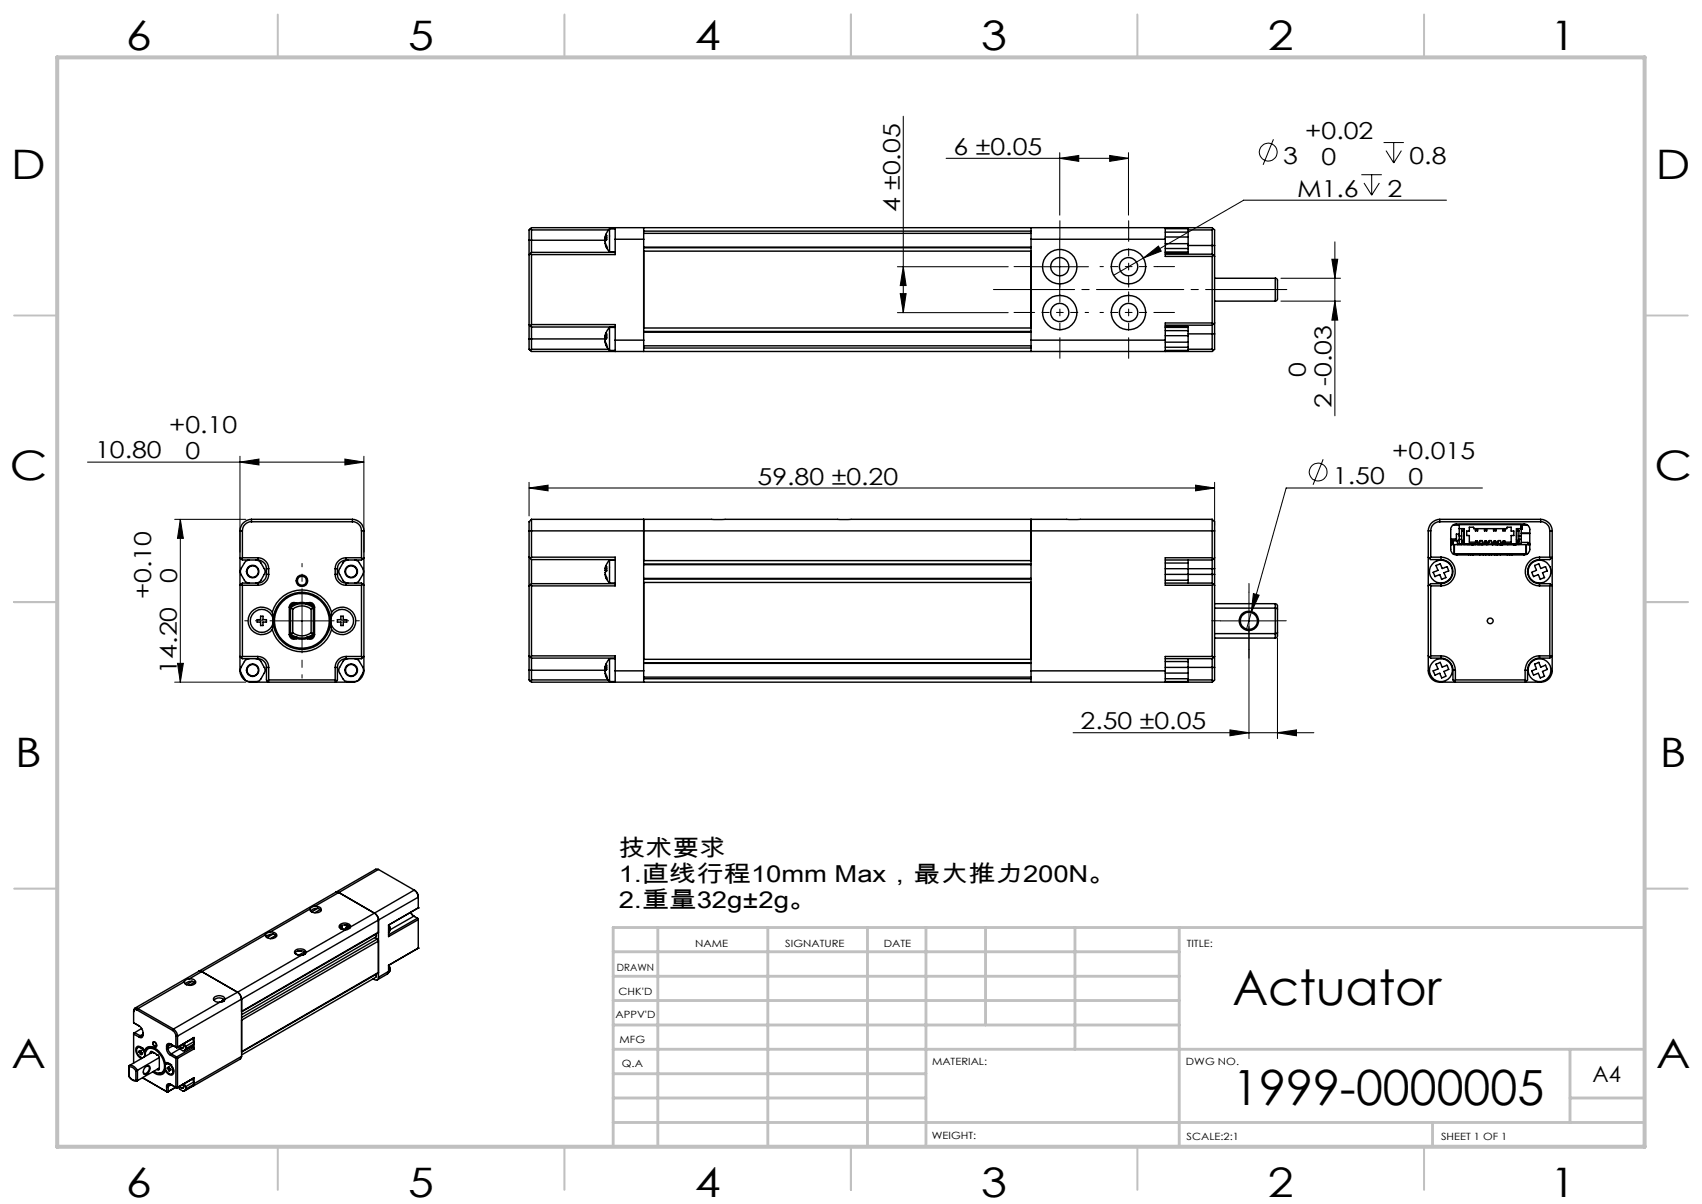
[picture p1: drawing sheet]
<svg xmlns="http://www.w3.org/2000/svg" width="297mm" height="210mm" viewBox="0 0 297 210" stroke-linecap="round" stroke-linejoin="round" font-family="sans-serif">
<g fill="none" stroke="#000" stroke-width=".18">
<path d="M157.6 20.3v34.2M165.1 27.6h31.8M184.9 27.6l3.3-.5v1zM184.9 26.6v10.9M193.6 27.1l3.3 .5-3.3 .5zM196.9 26.6v10.9M222.2 24.3l-1.8 4.4M237.6 30.5h3.5M238 31.9l1.4 2.1M239.4 30.5v3.5M240.7 31.9l-1.3 2.1M241.4 24.9h3.6"/>
<path d="M241.9 26.3l1.3 2.1M243.2 24.9v3.5M244.5 26.3l-1.3 2.1M252.4 34.9h-35.4l-17.5 10.1M156.6 46.5h19.3M156.6 54.5h19.3M157.1 51.2h1l-.5 3.3zM157.6 46.5l.5 3.3h-1zM179.9 46.5h10M184.9 41.5v10M199.5 45l2.6-2.1 .5 .9zM199.5 45l-5.2 3"/>
<path d="M223.5 52.5h10.4M223.5 48.5h10.4M232.4 45.2h1l-.5 3.3zM232.9 42.2v30.3M232.9 52.5l.5 3.3h-1zM41.9 79.6v16.7M63.5 79.6v16.7M15.3 80.6h48.2M30.5 90.6h12.4M31.5 90.6l.5 3.3h-1zM31.5 90.6v28.4M41.9 80.6l3.3-.5v1z"/>
<path d="M60.2 80.1l3.3 .5-3.3 .5zM92.3 85.1l3.3-.5v1zM92.3 85.1h119.6M92.3 84.1v5.9M208.6 84.6l3.3 .5-3.3 .5zM211.9 84.1v7.5M230.9 80.1l-1.8 4.5M258.7 85.1h-34.3l-6.9 24.6M30.5 119h12.4M31 115.7h1l-.5 3.3zM47.7 108.3h10M52.7 103.3v10"/>
<path d="M212.9 108.3h10M217.9 103.3v25.5M218.7 103.5l1 .3-1.4 3zM222.9 111.3v17.5M187.3 127.8h42M214.6 127.3l3.3 .5-3.3 .5zM222.9 127.8l3.3-.5v1z"/>
<circle cx="221.3" cy="26.5" r="1.56"/>
<circle cx="230" cy="82.3" r="1.56"/>
</g>
<path d="M180 46.5h-3M180 54.5h-3M185 41.5v-3M185 59.5v3M197 41.5v-3M197 59.5v3M202 46.5h3M202 54.5h3M213 108.3h-1.5M218 103.3v-1.5M218 113.3v1.5M223 108.3h1.5" fill="none" stroke="#000" stroke-width=".18" stroke-dasharray="15.2 1.3 1.3 1.3"/>
<path d="M224.6 50.5h-51.2" fill="none" stroke="#000" stroke-width=".18" stroke-dasharray="15.2 1.3 1.3 1.3" stroke-dashoffset="1.1"/>
<g fill="none" stroke="#000" stroke-width=".18" stroke-dasharray="15.2 1.3 1.3 1.3" stroke-dashoffset="14.6">
<path d="M185 54.5v5M185 54.5h-5M185 54.5v-5M185 54.5h5M197 46.5v5M197 46.5h-5M197 46.5v-5M197 46.5h5M197 54.5v5M197 54.5h-5M197 54.5v-5M197 54.5h5"/>
<path d="M47.7 108.3h-5M52.7 103.3v-5M52.7 113.3v5M57.7 108.3h5"/>
</g>
<g fill="none" stroke="#c0c0c0" stroke-width=".35">
<path d="M48.5 2.5v7.5M98.5 2.5v7.5M148.5 2.5v7.5M198.5 2.5v7.5M248.5 2.5v7.5M2.5 55h7.5M287 55h7.5M2.5 105h7.5M287 105h7.5M2.5 155h7.5M287 155h7.5M48.5 200v7.5"/>
<path d="M98.5 200v7.5M148.5 200v7.5M198.5 200v7.5M248.5 200v7.5"/>
</g>
<g fill="none" stroke="#c0c0c0" stroke-width=".5">
<path d="M107 178.8h98.8M107 174.5h98.8M107 170.3h98.8M107 166h98.8M114.8 161.8v38.2M134 161.8v38.2M151.4 161.8v38.2M161.6 161.8v38.2M172 161.8v17M187.6 161.8v21.2M205.8 161.8v38.2M287 161.8h-180v38.2"/>
<path d="M107 195.8h180M107 191.5h54.6M107 187.3h54.6M107 183h180M250 195.8v4.2M274 191.5h13M274 183v12.8"/>
</g>
<path d="M10 10h277v190h-277z" fill="none" stroke="#c0c0c0" stroke-width=".7"/>
<g fill="#000">
<path d="M193.6 27.1l3.3 .5-3.3 .5zM184.9 27.6l3.3-.5v1z"/>
<path d="M157.6 46.5l.5 3.3h-1zM157.1 51.2h1l-.5 3.3z"/>
<path d="M232.9 52.5l.5 3.3h-1zM232.4 45.2h1l-.5 3.3z"/>
<path d="M208.6 84.6l3.3 .5-3.3 .5zM92.3 85.1l3.3-.5v1z"/>
<path d="M31 115.7h1l-.5 3.3zM31.5 90.6l.5 3.3h-1z"/>
<path d="M218.7 103.5l-.4 3.3 1.4-3zM199.5 45l3.1-1.2-.5-.9z"/>
<path d="M222.9 127.8l3.3-.5v1zM214.6 127.3l3.3 .5-3.3 .5zM60.2 80.1l3.3 .5-3.3 .5zM41.9 80.6l3.3-.5v1z"/>
</g>
<g fill="none" stroke="#000" stroke-width=".25">
<path d="M92.5 39.9l-.2 .2v1.8M92.5 39.9l.2-.2h118.8l.2 .2M92.5 39.9l.2 .2M106.4 39.9l-.5 .7-.3 .8M106.4 39.9v4M106.4 39.9h1M107.4 39.7v2M112.3 39.7v2M179.9 39.7v2M203.3 39.7h4v.2M203.3 39.7v2M203.3 39.9h4"/>
<path d="M207.3 39.9v.6M211.7 39.9l.2 .2v2.7M211.7 39.9l-.2 .2M92.3 56.6v2.5M92.3 41.9v2.5M92.3 44.4v12.2M92.3 59.1v1.8l.2 .2M92.3 56.6l.4 .4M92.5 44.2l.2 .2M92.5 44.2l-.2 .2M92.7 57v3.9M92.7 40.1v3.9"/>
<path d="M92.7 56.6h14.7v2.7M92.7 44.4v12.2M92.7 56.6l-.2 .2M92.7 57h14.7M92.7 44h14.7M92.7 44l-.2 .2M92.7 40.1h13.5M105.6 58.6l.3-.4a.9 .9 0 0 1-.3 1.1l.3 1.2-.3-.6 .1-.3M105.6 58.9l.1 .2h-13.4M105.6 41.4l.3-.3a.9 .9 0 0 1-.3 1l.3 1.2-.2-.9M105.6 41.7l.1 .2h-13.4M105.6 58.6h.3"/>
<path d="M105.6 58.9h.3M105.6 41.4h.3M105.6 41.7h.3M105.7 58.6l-.1 .3M105.7 41.4l-.1 .3M105.7 43l.7 .9M106.4 57.1l-.7 1-.1 .5M106.4 57.1v4M106.4 57.1h1M106.4 43.9h1M107.4 59.3v2M107.4 41.7v2.7h-14.7"/>
<path d="M107.4 41.7h4.9M107.4 59.3h4.9M112.3 59.3v2M112.3 41.7v17.6M112.3 57.9h67.6M112.3 43.1h67.6M112.3 40.7h67.6M112.3 57.8h67.6M112.3 57.2h67.6M112.3 43.8h67.6M112.3 43.2h67.6M112.3 40.3h67.6"/>
<path d="M179.9 59.3v2M179.9 41.7v17.6M179.9 41.7h23.4M179.9 59.3h23.4M203.3 57h4v.1M203.3 59.3v2M203.3 41.7v3h8.2M203.3 57.1h4M203.3 43.9h4M203.3 42.5h4M203.3 43.3h4M203.3 41.3h4"/>
<path d="M203.3 40.5h4M203.3 59.7h4M203.3 58.6h4M203.3 57.7h4M203.3 56.7h8.2M203.3 44.3h8.2M207.3 42.5v.8M207.3 40.5v.8M207.3 43.9v.2h-4M207.3 59.7v.9M207.3 57.7v.9M207.3 41.3v1.2"/>
<path d="M207.3 43.3v.6M207.3 57.1v.6M207.3 58.6v1.1M207.3 40.1h4.2M207.3 58.2h4.6M207.3 42.8h4.6M211.5 56.7v4.2M211.5 40.1v4.2M211.5 56.3h-8.2v3M211.5 44.7v11.6M211.5 56.3l.2 .2M211.5 44.3l.2 .2"/>
<path d="M211.7 44.5l.2 .2M211.7 44.5l-.2 .2M211.7 56.5l-.2 .2M211.9 56.3v1.9M211.9 42.8v1.9M211.9 44.7v11.6M211.9 58.2v2.7l-.2 .2M211.9 56.3l-.2 .2M211.9 48.5h10.6M211.9 52.5h10.6M222.5 48.5v4M222.5 48.5l.4 .3v3.4l-.1 .2-.3 .1"/>
<path d="M92.5 61.1l.2 .2h118.8l.2-.2M92.7 60.9l-.2 .2M92.7 60.9h13.5M105.7 60.2l.7 .9M106.4 61.1h1M112.3 60.3h67.6M112.3 60.7h67.6M203.3 61.1h4M203.3 60.6h4M207.3 61.1v.2h-4M207.3 60.6v.5M207.3 60.9h4.2"/>
<path d="M211.5 60.9l.2 .2M41.9 92.6v24.4a1.99 1.99 0 0 0 2 2h17.6a1.99 1.99 0 0 0 2-2v-24.4M41.9 92.6h.4M41.9 97.3l.2 .2M42.1 97.5l.2 .2h2.7M42.3 97.3h2.7M42.3 92.6v4.7M42.3 97.3l-.2 .2M43.5 97.7a.95 .95 0 0 0-.8 .5l-.6 1-.2 .6 .9 1.6 .7 .3M43.9 91a1.57 1.57 0 0 0-1.6 1.6M43.9 90.6a2.05 2.05 0 0 0-2 2M43.9 90.6h17.6"/>
<path d="M43.9 91h17.6M43.9 90.6v.4M44.7 97.7a1.06 1.06 0 0 1 .8 .5l.6 1a.93 .93 0 0 1 0 1l-.6 1.1-.5 .3-.3 .1M45 97.3a1.93 1.93 0 0 1 1.9 1.9M45 97.7a1.57 1.57 0 0 1 1.5 1.5M45 97.3v.4M46.5 99.2h.4M46.5 99.2v1M46.9 99.2v1M58.5 99.2h.4M58.5 99.2v1M58.9 99.2v1"/>
<path d="M60.4 97.7a1.57 1.57 0 0 0-1.5 1.5M60.4 97.3a1.93 1.93 0 0 0-1.9 1.9M60.4 97.3h2.7M60.4 97.3v.4M60.7 97.7a1.06 1.06 0 0 0-.9 .5l-.5 1a.93 .93 0 0 0 0 1l.6 1.1 .4 .3 .4 .1M61.5 91a1.57 1.57 0 0 1 1.6 1.6M61.5 90.6a2.05 2.05 0 0 1 2 2M61.5 90.6v.4M61.9 97.7a.95 .95 0 0 1 .8 .5l.6 1 .1 .6-.8 1.6-.7 .3M63.1 92.6h.4M63.1 97.3l.2 .2M63.1 92.6v4.7"/>
<path d="M63.3 97.5l-.2 .2h-2.7M63.5 97.3l-.2 .2M92.3 97.2v5M92.3 92.6h119.6M92.3 97.2l.4 .4M92.3 92.6v4.6M92.7 90.6v6.6M92.7 90.6l-.4 .4v1.6M92.7 97.6v4.2M92.7 90.6h118.8M92.7 97.2h14.7v5h-14.7M92.7 97.2l-.2 .2"/>
<path d="M92.7 97.6h14.7M105.6 99.2l.3-.4v.4a.39 .39 0 0 1-.2 .6l-.1 .1 .3 1.2-.2-.9M105.6 99.5l.1 .2M105.6 99.2h.3M105.6 99.5h.3M105.7 99.2l-.1 .3M106.4 97.7l-.5 .7-.3 .8M106.4 97.7v4M106.4 97.7h1M112.3 90.6v26.4M112.3 98.5h67.6M112.3 98.4h67.6"/>
<path d="M112.3 97.8h67.6M179.9 90.6v26.4M203.3 97.7h8.2M203.3 99.2h8.6M203.3 98.2h4M207.3 98.2v3M207.3 97.7v.5M211.5 90.6v6.7M211.5 90.6l.4 .4v1.6M211.5 97.7v4M211.5 97.3h-8.2v4.8h8.2M211.5 97.3l.2 .2"/>
<path d="M211.7 97.5l-.2 .2M211.9 97.3v1.9M211.9 92.6v4.7M211.9 99.2v1M211.9 97.3l-.2 .2M249.2 92.6v24.4a1.99 1.99 0 0 0 2 2h17.7a1.99 1.99 0 0 0 2-2v-24.4M249.2 92.6h.5M249.2 97.2l.5 .4h1.8M249.7 97.2h1.8M249.7 92.6v4.6M249.7 97.2l-.3 .2M250.6 98.6l.3-.1a.35 .35 0 0 1 .4-.1 .35 .35 0 0 1 .2 .3 .32 .32 0 0 0 .2 .5 .32 .32 0 0 0 .4-.2 .39 .39 0 0 1 .5-.1 .39 .39 0 0 1 .1 .5l.1 .2-.8 .3 .1 .3a.35 .35 0 0 1 .2 .4 .35 .35 0 0 1-.3 .3l-.4 .2-.4-.9-.5 .2a.29 .29 0 0 1-.4 0 .29 .29 0 0 1-.1-.3l-.1-.3 .8-.3z"/>
<path d="M251.2 91a1.57 1.57 0 0 0-1.5 1.6M251.2 90.6a2.05 2.05 0 0 0-2 2M251.2 90.6h17.7M251.2 90.6v.4M251.2 91h17.7M251.5 97.2a2.5 2.5 0 0 1 2.4 2.5 2.5 2.5 0 0 1-2.4 2.5M251.5 97.6a2.1 2.1 0 0 1 2 2.1 2.1 2.1 0 0 1-2 2.1M251.5 97.2v.4M253.1 94h1M253.2 95h13.7M253.2 94.8h.1M253.3 94.8h.1"/>
<path d="M253.3 94.7h.1M253.3 94.6h.1M253.3 94.5h.1M253.3 94.3h.1M253.3 94.3h1M253.3 94.3v.7M253.4 91.7l.6-.3h12a.96 .96 0 0 1 .9 1v3.4a.96 .96 0 0 1-.9 1h-11.9a.96 .96 0 0 1-.9-1v-3.6zM253.5 96.6h13.1M253.5 91.6h1.1M253.8 95h.1M253.8 95v1.6M254.2 96.6v.2"/>
<path d="M254.3 94.3h.1M254.3 95h.8M254.3 94.3v.7M254.6 93.2h-.5v1.1M254.6 91.5h10.9v3.4h-10.9zM254.6 92.2h.9v2.7M254.6 94.1h.5M254.6 93.5h.5M255.1 94.3v.1M255.1 92.6v-.1h.3v.1M255.1 94.4v.1M255.1 94.5v.5"/>
<path d="M255.1 92.6h.3M255.1 94.3h.3M255.1 94.4h.3M255.1 92.6v1.7M255.1 94.5h.3M255.4 94.3v.1M255.4 94.4v.1M255.4 94.5v.5M255.4 92.6v1.7M255.4 94.1h.1M255.4 93.5h.1M256.2 95h.1"/>
<path d="M256.3 96.6v.2M256.4 95h.1M256.4 92h.7l.1 .2h5.7l.1-.2h.7v.6h.5v.8h-.5v1.2h-1.9v-.3h-.4v.3h-1.2v-.3h-.3v.3h-1.2v-.3h-.5v.3h-1.8v-1.2h-.5v-.8h.5zM256.5 94.9l-1.1 .1M256.6 94.9v.1M256.6 96.6v.2M256.6 95h.9M256.9 95h.1M257 96.6h1.2M257 96.6v.2M257.1 94.9v.1M257.2 95h.1"/>
<path d="M257.5 92.2v.4h.3v-.4M257.5 94.9v.1M257.5 94.6v-.2h.3v.2M257.6 92.3h.1v.2h-.1zM257.6 96.6h.1M257.8 94.9v.1M257.8 95h1M257.9 96.6h.1M258 95h.1M258.2 95h.1M258.2 96.6v.2M258.3 94.9v.1"/>
<path d="M258.4 95h.1M258.7 95h.1M258.8 94.9v.1M258.8 96.6v.2M258.8 96.6h.5M259 92.2v.4h.4v-.4M259.1 94.9v.1M259.1 94.6v-.2h.3v.2M259.2 92.3h.2v.2h-.2zM259.3 96.6v.2M259.4 94.9v.1M259.4 95h.2"/>
<path d="M259.6 94.9v.1M259.9 96.6v.2M259.9 96.6h.3M260.2 96.6v.2M260.4 95h.1M260.4 94.9v.1M260.4 95h.3M260.6 92.2v.4h.5v-.4M260.7 94.9v.1M260.7 94.6v-.2h.3v.2M260.7 92.3h.2v.2h-.2zM260.8 96.6v.2"/>
<path d="M260.8 96.6h.4M261 94.9v.1M261 95h1.3M261.2 96.6v.2M261.3 95h.1M261.6 95h.1M261.8 96.6h1.2v.2M261.8 96.6v.2M261.9 95h.1M261.9 94.9v.1M262.2 96.6h.1M262.3 92.2v.4h.3v-.4"/>
<path d="M262.3 94.9v.1M262.3 94.6v-.2h.3v.2M262.4 92.3h.1v.2h-.1zM262.5 96.6h.1M262.6 94.9v.1M263 94.9v.1M263 95h1M263.1 96.6v.2M263.1 95h.1M263.5 96.6v.2M263.8 96.6v.2M263.9 94.9l.1 .1"/>
<path d="M264 95h.1M264.1 94.9v.1M264.1 95h.6M264.2 95h.1M264.4 95h.1M264.6 94.1h.1M264.6 93.5h.1M264.7 92.6v-.1h.3v.1M264.7 94.3v.1M264.7 94.4v.1M264.7 94.5v.5M264.7 92.6h.3"/>
<path d="M264.7 94.3h.3M264.7 94.4h.3M264.7 92.6v1.7M264.7 94.5h.3M265 94.3v.1M265 94.4v.1M265 94.5v.5M265 92.6v1.7M265 94.1h.5M265 93.5h.5M265.5 92.1h.1M265.5 92.1v.1"/>
<path d="M265.5 92.2h.1M265.5 91.9h.1M265.5 91.9v.2M265.5 92.3h.1M265.5 92.2v.1M265.5 91.8h.1M265.5 91.8v.1M265.5 91.6h1.1M265.5 93h1.4M265.5 94.6h1.1v.4M265.5 92.2h-.9v2.7M265.5 93.1h1.4"/>
<path d="M265.9 96.6v.2M266.3 95h.1M266.3 95v1.6M266.6 95h.3M266.6 94.8h.3M266.9 95h-.1M266.9 95h.1M267.8 98.6l.2-.1a.35 .35 0 0 1 .4-.1 .35 .35 0 0 1 .3 .3v.1a.33 .33 0 0 0 .3 .3 .33 .33 0 0 0 .4-.2 .31 .31 0 0 1 .4 0 .31 .31 0 0 1 .1 .4l.1 .3-.8 .3 .2 .5a.31 .31 0 0 1 0 .4 .31 .31 0 0 1-.3 .1l-.3 .2-.4-.9-.5 .2a.31 .31 0 0 1-.4 .1 .31 .31 0 0 1-.1-.4 .34 .34 0 0 1 0-.4 .34 .34 0 0 1 .4-.1 .36 .36 0 0 0 .3-.3 .36 .36 0 0 0-.2-.4zM268.6 97.2a2.5 2.5 0 0 0-2.4 2.5 2.5 2.5 0 0 0 2.4 2.5M268.6 97.6a2.1 2.1 0 0 0-2 2.1 2.1 2.1 0 0 0 2 2.1M268.6 97.2h1.8M268.6 97.2v.4"/>
<path d="M268.9 90.6a2.05 2.05 0 0 1 2 2M268.9 91a1.57 1.57 0 0 1 1.5 1.6M268.9 90.6v.4M270.4 92.6h.5M270.4 97.2l.3 .2M270.4 92.6v4.6M270.9 97.2l-.5 .4h-1.8M41.9 114.5l.2 .2M42.1 114.7l.2 .2h2.7M42.1 101.9l.2 .2M42.1 101.9l-.2 .2M42.3 102.1h2.7"/>
<path d="M42.3 114.5h2.7M42.3 102.1v12.4M42.3 114.5l-.2 .2M43.5 114.9l-.7 .3-.9 1.6 .2 .6 .6 1a.84 .84 0 0 0 .8 .5h1.2a.93 .93 0 0 0 .8-.5l.6-1a.93 .93 0 0 0 0-1l-.6-1.1-.5-.3-.3-.1M45 114.5a1.87 1.87 0 0 1 1.9 1.9M45 114.9a1.51 1.51 0 0 1 1.5 1.5M45 101.7h-2.7l-.2 .2M45 101.7v.4M45 114.5v.4M45.5 107.5h.4v.6h.6v.4h-.6v.6h-.4v-.6h-.6v-.4h.6zM46.5 100.2a1.57 1.57 0 0 1-1.5 1.5M46.5 116.4h.4"/>
<path d="M46.5 100.2h.4M46.5 116.4v2.2l.2 .2M46.7 118.8l.2 .2M46.9 100.2a1.93 1.93 0 0 1-1.9 1.9M46.9 118.6h11.6M46.9 116.4v2.2M46.9 118.6l-.2 .2M47.5 106.7a5.4 5.4 0 0 1 5.2-3.8 5.4 5.4 0 0 1 5.2 3.8M47.5 106.7l.2 1.6M47.5 109.8a5.4 5.4 0 0 0 5.2 3.9 5.4 5.4 0 0 0 5.2-3.9M47.5 106.7a2.4 2.4 0 0 0-3.5-.1 2.4 2.4 0 0 0 0 3.4 2.4 2.4 0 0 0 3.5-.2M47.7 108.3a5 5 0 0 1 5-5 5 5 0 0 1 5 5"/>
<path d="M47.7 108.3l-.2 1.5M47.7 108.3a5 5 0 0 0 5 5 5 5 0 0 0 5-5M50.5 110.7a.79 .79 0 0 0 1.2 .7M50.5 105.9h.2M50.5 110.7h.2M50.5 105.9v4.8M50.7 110.7a.58 .58 0 0 0 .9 .5M50.7 110.8l.8 .5M50.7 105.9v4.8M50.7 110.9l.7 .4M51.1 106.2l-.4-.1a2.95 2.95 0 0 1 4 0l-.4 .1M51.1 110.3l-.4 .2a2.95 2.95 0 0 0 4 0l-.4-.2"/>
<path d="M51.1 106.2a2.56 2.56 0 0 1 3.2 0M51.1 110.3a2.56 2.56 0 0 0 3.2 0M51.1 106.2v4.1M51.4 105.3l-.7 .4M51.5 105.3l-.8 .5M51.6 105.4a.58 .58 0 0 0-.9 .5M51.6 111.2h.3l-.1 .2M51.6 111.2l.1 .2M51.7 105.2h.1M51.7 105.2a.79 .79 0 0 0-1.2 .7M51.7 105.2l-.1 .2M51.8 105.2a2.72 2.72 0 0 1 1.8 0"/>
<path d="M51.8 105.2l.1 .2h-.3M51.8 111.4h-.1M51.8 111.4a2.72 2.72 0 0 0 1.8 0M53.6 105.2l-.1 .2h.3M53.6 111.4h.1M53.7 105.2h-.1M53.7 105.2a.79 .79 0 0 1 1.2 .7M53.7 105.2l.1 .2M53.8 105.4a.58 .58 0 0 1 .9 .5M53.8 111.2h-.3l.1 .2M53.8 111.2l-.1 .2M53.9 105.3l.8 .5"/>
<path d="M54 105.3l.6 .4M54.3 106.2v4.1M54.6 110.9l-.6 .4M54.7 110.7a.58 .58 0 0 1-.9 .5M54.7 110.8l-.8 .5M54.7 105.9h.2M54.7 110.7h.2M54.7 105.9v4.8M54.9 110.7a.79 .79 0 0 1-1.2 .7M54.9 105.9v4.8M57.7 108.3l.2 1.5M57.9 106.7l-.2 1.6"/>
<path d="M57.9 106.7a2.4 2.4 0 0 1 3.4-.1 2.4 2.4 0 0 1 0 3.4 2.4 2.4 0 0 1-3.4-.2M58.5 100.2a1.93 1.93 0 0 0 1.9 1.9M58.5 116.4h.4M58.5 100.2h.4M58.5 116.4v2.2M58.5 118.6l.2 .2M58.7 118.8l-.2 .2M58.9 100.2a1.57 1.57 0 0 0 1.5 1.5M58.9 116.4v2.2l-.2 .2M59.5 107.5h.4v.6h.6v.4h-.6v.6h-.4v-.6h-.6v-.4h.6zM60.4 114.5a1.87 1.87 0 0 0-1.9 1.9M60.4 114.9a1.51 1.51 0 0 0-1.5 1.5"/>
<path d="M60.4 101.7h2.7l.2 .2M60.4 102.1h2.7M60.4 114.5h2.7M60.4 101.7v.4M60.4 114.5v.4M60.7 114.9l-.4 .1-.4 .3-.6 1.1a.93 .93 0 0 0 0 1l.5 1a.93 .93 0 0 0 .9 .5h1.2a.84 .84 0 0 0 .8-.5l.6-1 .1-.6-.8-1.6-.7-.3M63.1 102.1v12.4M63.1 114.5l.2 .2M63.3 114.7l-.2 .2h-2.7M63.3 101.9l-.2 .2M63.3 101.9l.2 .2M63.5 114.5l-.2 .2"/>
<path d="M92.3 114.4v2.5M92.3 102.2v12.2M92.3 116.9v1.7l.2 .2M92.3 114.4l.2 .2M92.5 114.6l.2 .2M92.5 102l.2 .2M92.5 102l-.2 .2M92.5 118.8l.2 .2h118.8l.2-.2M92.7 114.8v3.8M92.7 114.4h14.7v2.6M92.7 102.2v12.2M92.7 114.8h14.7"/>
<path d="M92.7 114.4l-.2 .2M92.7 101.8h14.7M92.7 101.8l-.2 .2M92.7 118.6l-.2 .2M92.7 118.6h13.4M105.6 116.4l.3-.4a.9 .9 0 0 1-.3 1.1l.3 1.1-.3-.6 .1-.2M105.6 116.7l.1 .2h-13.4M105.6 116.4h.3M105.6 116.7h.3M105.7 116.4l-.1 .3M105.7 100.7l.7 1M105.7 117.9l.7 1"/>
<path d="M106.4 114.9l-.6 .8-.2 .7M106.4 114.9v4M106.4 101.7h1M106.4 118.9h1M106.4 114.9h1M107.4 117v2M107.4 117h4.9M112.3 117v2M112.3 100.9h67.6M112.3 118.1h67.6M112.3 115.7h67.6M112.3 118.4h67.6"/>
<path d="M112.3 115h67.6M112.3 101.6h67.6M112.3 115.6h67.6M112.3 101h67.6M179.9 117v2M179.9 117h23.4M203.3 117v2M203.3 101.7h8.2M203.3 114.9h8.2M203.3 116.4h8.6M203.3 117.4h4M203.3 115.4h4"/>
<path d="M203.3 118.4h4M203.3 100.2h8.6M203.3 101.2h4M207.3 115.4v2M207.3 118.4v.5h-4M207.3 114.9v.5M207.3 101.2v.5M207.3 117.4v1M207.3 118.6h4.2M211.5 114.9v3.7M211.5 114.5h-8.2v2.5M211.5 102.1v12.4"/>
<path d="M211.5 101.7l.2 .2M211.5 114.5l.2 .2M211.5 118.6l.2 .2M211.7 101.9l-.2 .2M211.7 114.7l-.2 .2M211.7 101.9l.2 .2M211.9 100.2v1.9M211.9 114.5v1.9M211.9 105.3h10.6M211.9 111.3h10.6M211.9 102.1v12.4M211.9 116.4v2.2l-.2 .2"/>
<path d="M211.9 114.5l-.2 .2M211.9 110.5h10.6M211.9 106.1h10.6M222.5 105.3l.3 .1 .1 .2v.6M222.5 106.1l.4 .1M222.5 110.5v.8M222.5 105.3v.8M222.5 106.1v4.4M222.9 110.3v.7l-.1 .2-.3 .1M222.9 110.3l-.4 .2M222.9 106.2v4.1M249.2 114.4l.2 .2"/>
<path d="M249.4 114.6l.3 .2h1.8M249.4 102l.3 .2M249.4 102l-.2 .2M249.7 114.4h1.8M249.7 102.2h1.8M249.7 102.2v12.2M249.7 114.4l-.3 .2M250.6 115.8l.3-.1a.34 .34 0 0 1 .4-.1 .34 .34 0 0 1 .2 .3l.2 .5 .4-.2a.3 .3 0 0 1 .4-.2 .3 .3 0 0 1 .2 .4v.1a.34 .34 0 0 1 0 .4 .34 .34 0 0 1-.4 .1l-.3 .1 .1 .3a.35 .35 0 0 1 .2 .4 .35 .35 0 0 1-.3 .3h-.2a.34 .34 0 0 1-.3 0 .34 .34 0 0 1-.1-.4l-.2-.3-.3 .1a.33 .33 0 0 1-.4 .2 .33 .33 0 0 1-.2-.3l-.2-.4 .8-.3zM251.5 114.4a2.53 2.53 0 0 1 2.5 2.5M251.5 114.8a2.11 2.11 0 0 1 2 2.1M251.5 101.8h-1.8l-.3 .2M251.5 101.8v.4"/>
<path d="M251.5 114.4v.4M253.5 116.9h.5M253.5 116.9v1.7l.3 .2M253.8 118.8l.2 .2M254 118.6h12.1M254 116.9v1.7M254 118.6l-.2 .2M266.1 116.9h.5M266.1 118.6l.2 .2M266.1 116.9v1.7M266.3 118.8l-.2 .2M266.6 116.9v1.7l-.3 .2"/>
<path d="M267.8 115.8l.7-.3 .4 .9 .5-.2a.31 .31 0 0 1 .3-.1 .31 .31 0 0 1 .2 .4l.1 .3-.8 .3 .3 .8-.3 .2a.35 .35 0 0 1-.4 .1 .35 .35 0 0 1-.2-.3 .32 .32 0 0 0-.2-.5 .32 .32 0 0 0-.4 .2 .3 .3 0 0 1-.4 .2 .3 .3 0 0 1-.2-.4 .29 .29 0 0 1-.1-.4 .29 .29 0 0 1 .4-.1l.1-.1a.33 .33 0 0 0 .3-.3 .33 .33 0 0 0-.2-.3zM268.6 114.4a2.53 2.53 0 0 0-2.5 2.5M268.6 114.8a2.11 2.11 0 0 0-2 2.1M268.6 114.4h1.8M268.6 102.2h1.8M268.6 101.8h1.8l.3 .2M268.6 101.8v.4M268.6 114.4v.4M270.4 102.2v12.2M270.4 114.4l.3 .2M270.7 114.6l-.3 .2h-1.8M270.7 102l-.3 .2"/>
<path d="M270.7 102l.2 .2M270.9 114.4l-.2 .2M54.1 158.6l-6.9 4M54.9 158.1h.3a.61 .61 0 0 1 .7 .2 .61 .61 0 0 1 .1 .6 1.34 1.34 0 0 1-1.9-.2v-.1M54.9 158.1l-.5 .1-.3 .4M55.5 158.4l-.6 .1-.7 .3M55.5 158.4l.6 .4M55.5 158.4l-1.1 .7M55.9 158.6l-1 .6M58.6 155.6l.5 .1M58.6 155.6l-35.1 20.3M59.1 155.7l6.2 3.6"/>
<path d="M59.1 155.7l-4.2 2.4M65.3 159.3a1.47 1.47 0 0 1 .7 1.2M65.3 159.3l-4.1 2.4M66 151.7l-.5-.1-6.9 4M66 151.7l-6.9 4M66 151.7l6.3 3.5M72.2 159.8l-.6-.7 .8 .8M72.2 159.8l.6 .4M72.2 159.8l-4.1 2.4M72.3 155.2a1.6 1.6 0 0 1 .7 1.3l-7 4M72.3 155.2l.5 .5 .2 .6v2.1M72.3 155.2l-7 4.1"/>
<path d="M73 158.4h.1M73 158.4l-5.2 3v2l5.2-3M73 158.4h-.2M23.3 178.4l1 .6M23.9 176.2a.35 .35 0 0 0-.4-.1 .35 .35 0 0 0-.2 .4M23.9 176.2l6.2 3.5M24.1 175.9a.44 .44 0 0 0-.6-.1 .44 .44 0 0 0-.2 .5v2.1M24.1 175.9l-.2 .3M24.1 175.9l6.2 3.6M24.3 179a1.53 1.53 0 0 1 .5 2l-.5-.1M24.7 179.4l-1.2 .7M30.1 179.7l.4 .5 .2 .5"/>
<path d="M30.3 179.5a1.6 1.6 0 0 1 .7 1.2M30.3 179.5l-.2 .2M32.2 171.2l-8.1 4.7M33 170.7a.84 .84 0 0 1 1.1 .7 1.24 1.24 0 0 1-1.9 0v-.2M33 170.7a.9 .9 0 0 0-.8 .5M33.5 171.2h-.5l-.7 .4M33.5 171.2l.6 .3M33.5 171.2l-1 .6M33.9 171.3l-.9 .6M34.7 169.4l.5 .1 6.3 3.6M37.3 174.4a1.32 1.32 0 0 1 1.9 0M38.4 174.8l-8.1 4.7"/>
<path d="M38.7 174.5l.2 .2M38.7 174.5v.3M38.7 174.5l.4 .1M38.9 174.4h.1M38.9 174.4v.1M38.9 174.4l.2 .1M39.1 174.3l-.2 .1M39.2 174.3a.71 .71 0 0 1-.8 .5M39.2 174.3a.84 .84 0 0 0-1.1-.6 .79 .79 0 0 0-.8 .6 .97 .97 0 0 0 1.1 .5M41.5 173.1a1.62 1.62 0 0 1 .7 1.2M41.5 173.1l-2.3 1.2M42.2 176.4l23.8-13.8v.1l-23.8 13.8"/>
<path d="M42.2 174.3l-11.2 6.4M42.2 174.3v9.9M46.3 163l-13.3 7.7M47.2 162.6h.6a.51 .51 0 0 1 .5 .5 .51 .51 0 0 1-.5 .5l-.6 .1a.79 .79 0 0 1-.9-.7M47.2 162.6l-.6 .1-.3 .3M47.7 162.9l-.6 .1-.7 .4M47.7 162.9l.6 .4M47.7 162.9l-1.1 .6M48.2 163.2l-1 .5M52 165.9h.1M52.1 165.9h.1M52.1 166.6h.1"/>
<path d="M52.1 165.8h.1M52.2 165.9h.1M52.2 165.8h.1M52.2 165.8l.1 .1M52.3 165.9h.1M52.3 165.8h.1M52.4 165.9h.1M52.4 165.8v.1M52.4 165.8h.1M52.5 166.6l-11 6.5M52.9 166.5v.1M52.9 166.5h.1"/>
<path d="M53.1 166.4l-.2 .1M53.2 166l-1.1 .6M53.3 166.2a1.41 1.41 0 0 0-1.9 0l.7 .4M53.3 166.3l-.1 .1M53.4 166.1a.81 .81 0 0 1-.9 .5M53.4 166.1a1.11 1.11 0 0 0-1.9-.3 .6 .6 0 0 0 .1 .6 .6 .6 0 0 0 .6 .2h.3M59.5 161.5l-.1 .5M59.5 161.5h.1M59.5 161.5h-.1M59.6 161.4l-.1 .1M59.7 162h.1M59.7 161.4v.6"/>
<path d="M59.7 162l-.1 .1M60.1 161.3l.2 .1M60.3 161.9v.3M60.3 162l.3 .1-.2-.1M60.3 161.9l.1 .1M60.3 161.4l.3 .2M60.3 161.4h.1M60.3 162.2l-6.9 3.9M60.4 162h.1M60.4 162l.2 .1-.2-.1M60.6 161.4h.1M60.6 161.4l.2 .1"/>
<path d="M60.6 161.4v.2l.2 .1M60.8 161.8l.2 .1M60.8 161.8l-.4 .2M60.8 161.8l-.2-.1-.3 .2M60.8 161.5h.1M60.8 161.7l.3 .1M60.8 161.5v.2M60.8 161.7h.1M61.1 161.7a1.28 1.28 0 0 0-1.9 0M61.2 161.7a.9 .9 0 0 1-.9 .5M61.2 161.7a.96 .96 0 0 0-1.5-.6 .51 .51 0 0 0-.5 .5 .51 .51 0 0 0 .5 .5l.6 .1M65.4 163.5l.4 .3"/>
<path d="M65.7 162.9l-.1 .5-23.4 13.6M65.7 170l-.1 .5-23.4 13.5M65.8 163.8l.2 .3-23.8 13.8M65.8 163.8l-23.6 13.7M66 170.5a.42 .42 0 0 1-.2 .4 .42 .42 0 0 1-.5-.1l-.2-.1M66 160.5v10M66 160.5l-23.8 13.8M67.8 168.3a.8 .8 0 0 1 0 1.3M67.8 161.3a.87 .87 0 0 1 0 1.3M67.8 169.4l-.1 .4-1.9 1.1M67.8 169.4l-1.8 1.1M67.8 168.3l.3 .8"/>
<path d="M67.8 161.3l.3 .8M72.8 160.2h.2v5.2M72.8 160.2l-5 2.8M73 165.4h.1M73 165.4l-5.2 3v1M73 165.4h-.2M22.5 187.7l.1 .1a1.13 1.13 0 0 0 1.4 .7M22.5 185.9v1.9M22.5 185.9a1.31 1.31 0 0 1 1.5 .8M22.5 186.1a1.25 1.25 0 0 1 1.2 .7M22.5 185.9v.2M22.5 187.8a1.21 1.21 0 0 0 1.2 .6"/>
<path d="M22.5 186.1v1.7M23.3 180.4l1 .5M23.5 180.1l-.2 .1v5.2M23.5 180.1l.9 .5M23.7 188.4l.3 .1M23.7 186.8v1.6M24 186.7l-.3 .1M24 186.7v1.8M24 182.7h.1a1.19 1.19 0 0 1 1.1 1.6M24.3 183.5l.2 .1M24.4 183.4h.1M24.4 183.4l.4 .2v.2l-.2-.1 .2-.1"/>
<path d="M24.4 183.4l-.1 .1M24.4 180.6l.6-.2a.33 .33 0 0 1-.2 .3 .33 .33 0 0 1-.4-.1zM24.4 180.6l-.1 .3M24.5 183.5l-.2-.2v.2M24.5 183.5v-.3l.1 .1v.7l-.1-.1M24.5 183.6v.3M24.6 182.7l.3 .2M24.6 183.4l-.1 .1M24.6 183.5l-.1 .1M24.6 183.8l-.1 .1M24.8 182.8h.1M25 187.9v.1"/>
<path d="M25 188l4.1 2.4M25 188l4.2 2.5M25.1 184.4a1.22 1.22 0 0 0-1-1.7 1.2 1.2 0 0 0 .8 1.8M25.2 183.3a1.11 1.11 0 0 1 1.8-.5l.7 .5 .6 .8 .6 1.3M25.2 183.3l-.4-.5a.62 .62 0 0 0-.8-.3 .62 .62 0 0 0-.3 .9l.4 .8 .6 .4M25.2 183.3l.2 .5M25.2 186.3l.4-.4a.38 .38 0 0 1 .5 0 .38 .38 0 0 1 .1 .5l-.3 .7-.2 .2a.41 .41 0 0 1-.6 .1 .41 .41 0 0 1-.1-.6zM25.3 184.2a1.12 1.12 0 0 1 .6-1.3 1.12 1.12 0 0 1 1.4 .4 3.3 3.3 0 0 1 1.3 3.3 1.05 1.05 0 0 1-1.8 .3M25.3 183.5v.5M25.6 186v-.1a.34 .34 0 0 1 .5 .4l-.2 .5-.3 .3-.5 .1-.1-.2M25.9 182.7l-.4 .5M26.2 183.6a.24 .24 0 0 1 .3-.2 .24 .24 0 0 1 .2 .2"/>
<path d="M26.2 183.6v.1M26.2 183.6h.2M26.4 183.6h.1M26.6 183.4h-.2v.2M26.6 183.5l-.2 .1M26.6 183.5l-4.1 2.4M26.7 181.8a.48 .48 0 0 1 .6 .2 .48 .48 0 0 1-.1 .6l-.4-.3zM26.7 183.6l.7 .4M26.7 183.6h.1M26.7 181.9a.38 .38 0 0 1 .5 .1 .38 .38 0 0 1-.1 .5l-.3-.2zM26.8 181.7l-.1 .3M26.8 183.6l.3 .1"/>
<path d="M27 182.5l.3 .1M27.1 182.8a1.06 1.06 0 0 0-1.6 .5M27.3 183.9l.2 .1M27.4 184a.49 .49 0 0 1 .4 .5v1.9a.2 .2 0 0 1-.2 .3 .2 .2 0 0 1-.2-.2M27.4 184h.1M27.5 184h.1M27.8 186.4l-.1 .1-.2-.1M27.8 186.3l-3.8 2.2M27.8 184.5l-3.8 2.2M28.4 187.1l-.5 .1M28.9 186.7a1.25 1.25 0 0 1-2.2 .3h-.1M28.9 185.4a1.04 1.04 0 0 1 1.3 1 .66 .66 0 0 1 .1 .7 .66 .66 0 0 1-.6 .4l-.5-.3-.3-.5"/>
<path d="M28.9 186.7v-.2a.95 .95 0 0 1-1.2 .7M28.9 185.4v.3M29 185.6a1.21 1.21 0 0 1 1.1 1.7 1.15 1.15 0 0 1-1.3-1.4zM29 185.6a1.07 1.07 0 0 1 1.3 1.3l-.3 .4M29.1 182.9a1.33 1.33 0 0 0 .6 1.1M29.1 182.5v.4M29.1 189.5v.9M29.1 182.5h.3M29.1 182.9h.3M29.1 189.5h.3M29.1 190.4l.1 .1M29.2 190.5h.1"/>
<path d="M29.2 186.4l.2 .1M29.4 186.3h.1M29.4 182.9a1.18 1.18 0 0 0 .5 .9M29.4 186.3l.4 .2v.2l-.2-.1 .1-.1M29.4 186.3l-.2 .1M29.4 182.5v.4M29.4 189.5v.9M29.4 190.4l-.2 .1M29.4 190.4l1.3-.8-1.5 .9M29.4 186.3l-.2-.1v.2M29.4 186.3v-.2l.2 .1v.6l-.2-.1M29.4 186.5v.2"/>
<path d="M29.6 185.6l.2 .1M29.6 186.2l-.2 .1M29.6 186.4l-.2 .1M29.6 186.6l-.2 .1M29.7 182.1a.41 .41 0 0 0-.4-.1 .41 .41 0 0 0-.2 .5M29.7 189.1a.41 .41 0 0 0-.4 0 .41 .41 0 0 0-.2 .4M29.7 182.1l1 .6M29.7 184l1 .6M29.7 189.1l1.1 .7M29.7 182.1l.2 .1M29.7 189.1l.2 .1M29.8 185.7h.1"/>
<path d="M29.9 182.2a.32 .32 0 0 0-.4-.1 .32 .32 0 0 0-.1 .4M29.9 189.2a.32 .32 0 0 0-.4-.1 .32 .32 0 0 0-.1 .4M29.9 182.2l.9 .5M29.9 183.8l.9 .6M29.9 183.8l-.2 .2M29.9 182.2l-.5 .3M29.9 189.2l-.5 .3M30.2 182.4l-.8 .5M30.3 186.5v.3M30.7 180.7h.3M30.7 180.7v2M30.7 184.6v5.1l.1 .1"/>
<path d="M30.7 182.7h.1M30.8 182.7h.1M30.8 189.8h.1M30.8 184.5l.2 .1M30.8 184.5l-.1 .1M30.8 184.4v.1M31 180.7v2h-.2M31 184.6v5.1l-.2 .1M31.2 182.6l.3 .4 .5 .3 .2-.1M31.2 189.6l.3 .4 .5 .3 .2-.1M31.4 182.9l-1.5 .9M31.7 189.8h.1"/>
<path d="M31.7 182.7h.1M31.9 189.2l.1 .3-.1 .3h-.2l-.3-.4M31.9 182.1l.1 .4-.1 .3-.2-.1-.3-.3M31.9 182.1l.2 .5-.1 .2h-.3l-.3-.4M31.9 189.1l.2 .5-.1 .2h-.3l-.3-.4M32.2 182h.1M32.2 189h.1M32.2 182l.2 .5M32.2 189l.2 .5M32.4 182.5v.4M32.4 189.5v.5M32.4 182.9l-.2 .3"/>
<path d="M32.4 190l-.2 .2M33.4 182.5l.3 .2M33.6 181.1v.1M33.6 188.2h.1M33.6 182.4l-1.5 .9M33.6 189.4l-1.5 .9M33.6 181.2l-1.4 .8M33.6 181.2l.2 .5M33.6 182.4l-1.4 .8M33.6 188.2l-1.4 .8M33.6 188.2l.2 .5M33.6 189.4l-1.4 .8"/>
<path d="M33.7 182.7l-2.9 1.7M33.7 182.7l.2 .2M33.8 181.7v.4M33.8 188.7v.5M33.8 181.7l-1.4 .8M33.8 182.1l-1.4 .8M33.8 182.1l-.2 .3M33.8 188.7l-1.4 .8M33.8 189.2l-1.4 .8M33.8 189.2l-.2 .2M33.9 189l-.1 .4-.3 .1M33.9 181v1.9"/>
<path d="M33.9 188v1M33.9 181l-3.1 1.7M33.9 188l-3.1 1.8M33.9 182.9l-2.9 1.7M33.9 181h-.2M33.9 188l-.2 .1M42.2 184.2l-.3 .5-8.2 4.8M42.2 183.4l23.8-13.8v.1l-23.8 13.8M42.2 184.2l-8.3 4.8"/>
<circle cx="184.9" cy="54.5" r="1.59"/>
<circle cx="184.9" cy="46.5" r="1.59"/>
<circle cx="184.9" cy="54.5" r="3"/>
<circle cx="184.9" cy="46.5" r="3"/>
<circle cx="196.9" cy="54.5" r="3"/>
<circle cx="196.9" cy="46.5" r="3"/>
<circle cx="196.9" cy="54.5" r="1.6"/>
<circle cx="196.9" cy="46.5" r="1.6"/>
<circle cx="44.1" cy="99.7" r="1.09"/>
<circle cx="44.1" cy="99.7" r="1"/>
<circle cx="61.3" cy="99.7" r=".99"/>
<circle cx="61.3" cy="99.7" r="1.1"/>
<circle cx="251.5" cy="99.7" r="2"/>
<circle cx="268.7" cy="99.7" r="2"/>
<circle cx="44.1" cy="116.9" r="1.08"/>
<circle cx="44.1" cy="116.9" r=".99"/>
<circle cx="45.7" cy="108.3" r="2"/>
<circle cx="52.7" cy="101.3" r=".8"/>
<circle cx="52.7" cy="108.3" r="4.8"/>
<circle cx="52.7" cy="101.3" r="1.01"/>
<circle cx="59.7" cy="108.3" r="2"/>
<circle cx="61.3" cy="116.9" r="1.09"/>
<circle cx="61.3" cy="116.9" r="1"/>
<circle cx="217.9" cy="108.3" r="1.5"/>
<circle cx="217.9" cy="108.3" r="1.7"/>
<circle cx="251.4" cy="116.9" r="2"/>
<circle cx="260" cy="108.3" r=".5"/>
<circle cx="268.6" cy="116.9" r="2"/>
</g>
<g font-size="8.5">
<text x="215" y="175.2">Actuator</text>
<text x="215" y="192.7">1999-0000005</text>
</g>
<g font-size="7.1">
<text x="22" y="8.7">6</text>
<text x="71.2" y="8.7">5</text>
<text x="121.2" y="8.7">4</text>
<text x="171.2" y="8.7">3</text>
<text x="221.2" y="8.7">2</text>
<text x="270.5" y="8.7">1</text>
<text x="2" y="31.2">D</text>
<text x="289" y="31.2">D</text>
<text x="1.7" y="83.7">C</text>
<text x="288.7" y="83.7">C</text>
<text x="2.7" y="133.7">B</text>
<text x="289.7" y="133.7">B</text>
<text x="2" y="186.2">A</text>
<text x="289" y="186.2">A</text>
<text x="22" y="208.7">6</text>
<text x="71.2" y="208.7">5</text>
<text x="121.2" y="208.7">4</text>
<text x="171.2" y="208.7">3</text>
<text x="221.2" y="208.7">2</text>
<text x="270.5" y="208.7">1</text>
</g>
<g font-size="4.1">
<text x="166.4" y="27">6 ±0.05</text>
<text x="223.9" y="28.7">3</text>
<text x="227.8" y="24.2">+0.02</text>
<text x="230.6" y="28.7">0</text>
<text x="246" y="28.7">0.8</text>
<text x="226.4" y="34.3">M1.6</text>
<text x="242.1" y="34.3">2</text>
<text x="157.1" y="37" transform="rotate(-90 157.1 37)">4 ±0.05</text>
<text x="227.9" y="65.8" transform="rotate(-90 227.9 65.8)">0</text>
<text x="232.3" y="71.2" transform="rotate(-90 232.3 71.2)">2 -0.03</text>
<text x="29.5" y="75.5">+0.10</text>
<text x="16.6" y="79.9">10.80</text>
<text x="32.4" y="80">0</text>
<text x="242.9" y="80">+0.015</text>
<text x="132.2" y="84.5">59.80 ±0.20</text>
<text x="232.6" y="84.5">1.50</text>
<text x="245.8" y="84.5">0</text>
<text x="30.9" y="101.7" transform="rotate(-90 30.9 101.7)">0</text>
<text x="26.4" y="104.5" transform="rotate(-90 26.4 104.5)">+0.10</text>
<text x="30.9" y="117.5" transform="rotate(-90 30.9 117.5)">14.20</text>
<text x="188.6" y="127.2">2.50 ±0.05</text>
<text x="108" y="149.4">技术要求</text>
<text x="108" y="153.9">1.直线行程10mm Max，最大推力200N。</text>
<text x="108" y="158.4">2.重量32g±2g。</text>
</g>
<text font-size="3.9" x="277.9" y="188.8">A4</text>
<g font-size="1.7">
<text x="121.3" y="165.2">NAME</text>
<text x="137" y="165.1">SIGNATURE</text>
<text x="154.2" y="165.1">DATE</text>
<text x="207.1" y="165.1">TITLE:</text>
<text x="107.6" y="169.3">DRAWN</text>
<text x="107.9" y="173.5">CHK'D</text>
<text x="107.4" y="177.6">APPV'D</text>
<text x="108.1" y="182">MFG</text>
<text x="162.6" y="185.7">MATERIAL:</text>
<text x="207" y="185.7">DWG NO.</text>
<text x="108.5" y="186.2">Q.A</text>
<text x="162.6" y="198.7">WEIGHT:</text>
<text x="207.1" y="198.8">SCALE:2:1</text>
<text x="251.5" y="198.8">SHEET 1 OF 1</text>
</g>
</svg>
